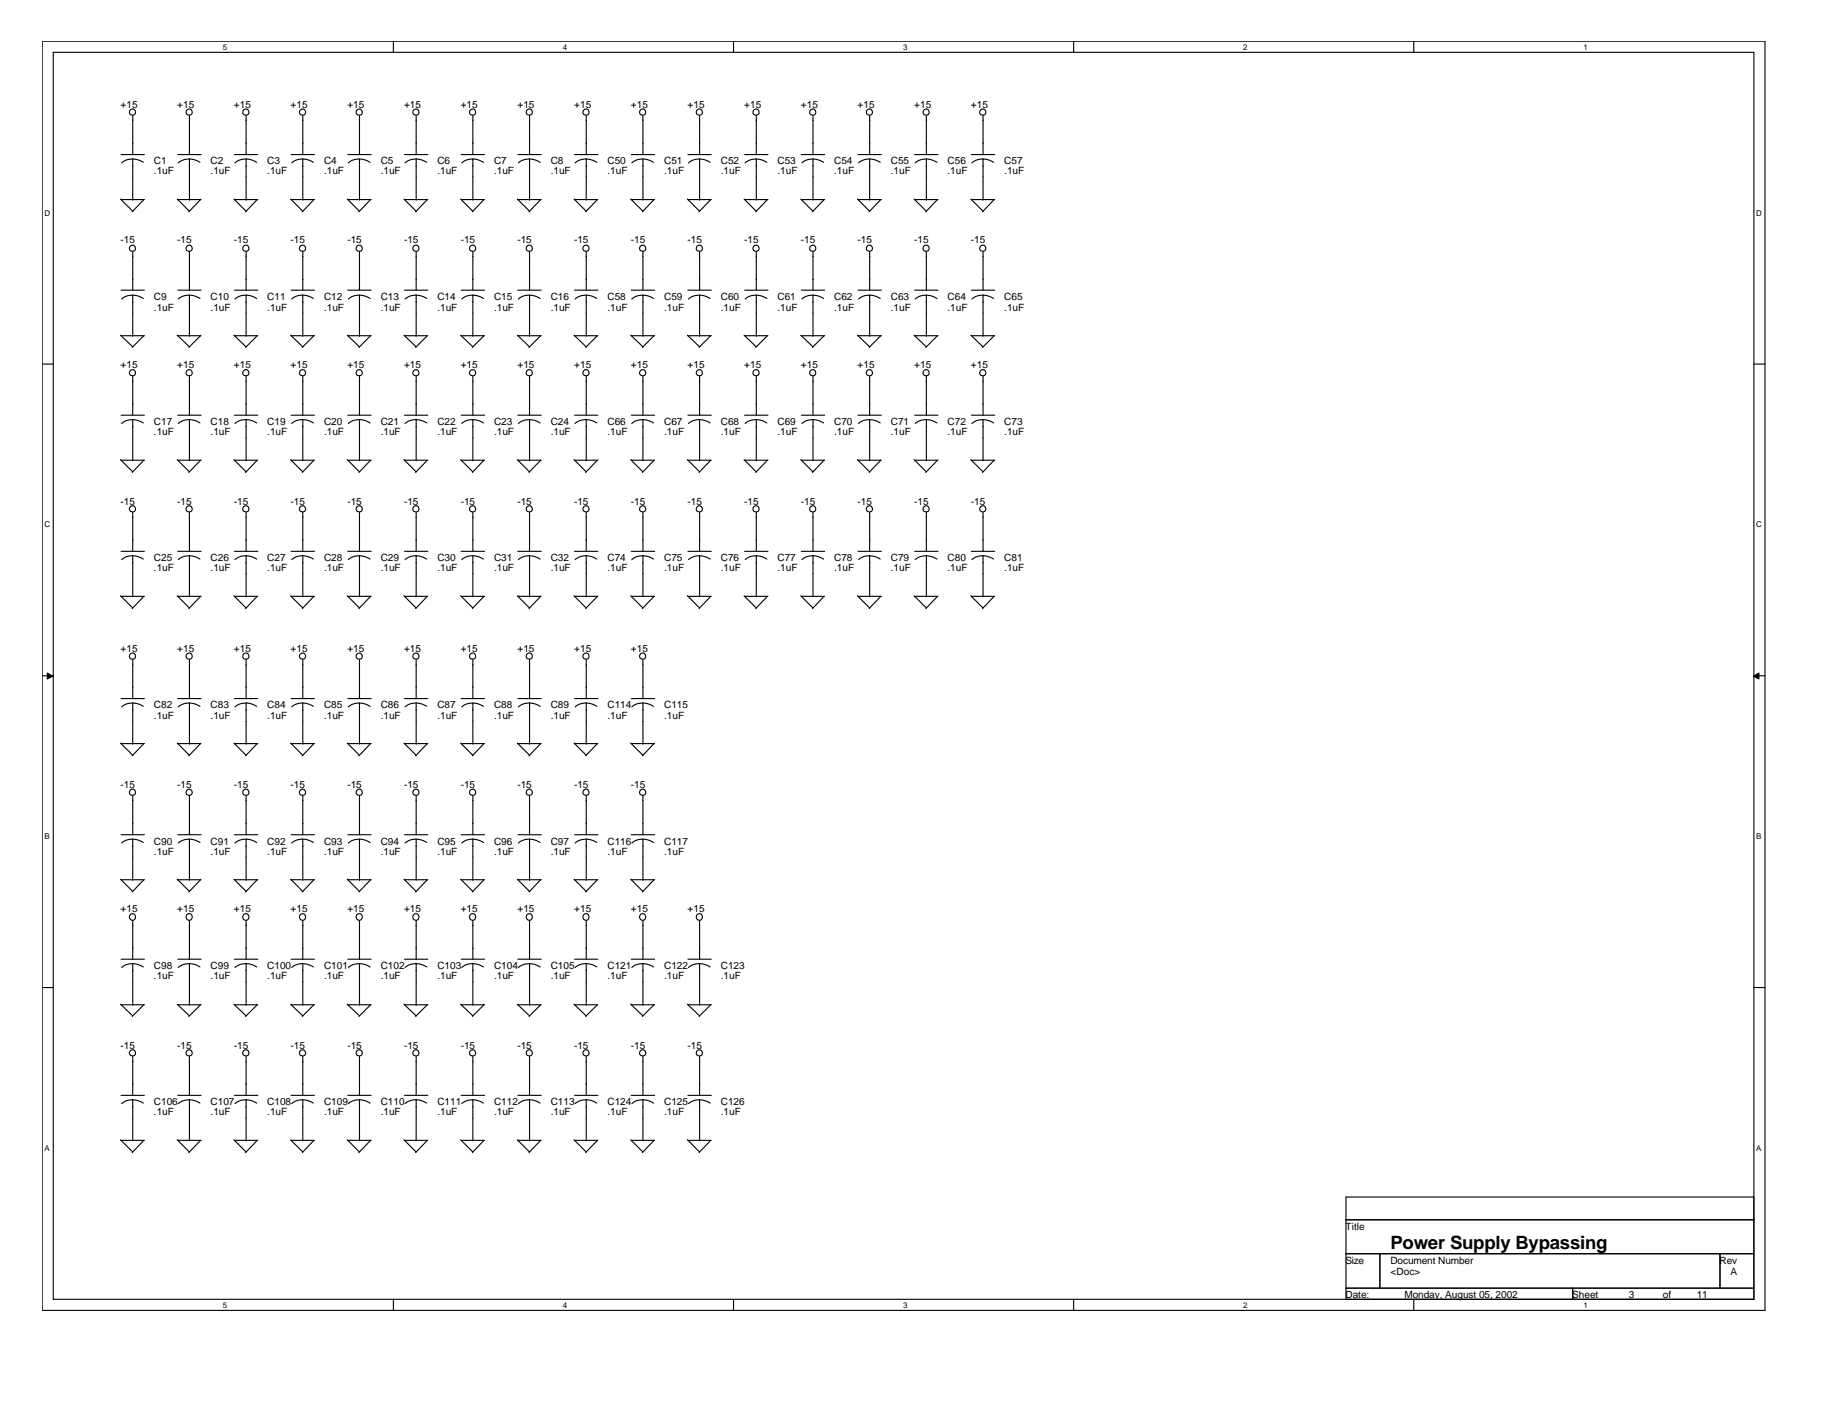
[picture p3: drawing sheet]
<svg xmlns="http://www.w3.org/2000/svg" width="279mm" height="216mm" viewBox="0 0 279 216" stroke-linecap="round" stroke-linejoin="round" font-family="sans-serif">
<g fill="none" stroke="#000" stroke-width=".17">
<path d="M6.4 6.3h262.5v193.4h-262.5zM8.1 8h259.1v190h-259.1zM20.2 17.6v6M28.9 17.6v6M37.5 17.6v6M46.1 17.6v6M54.8 17.6v6M59.9 6.3v1.7M63.4 17.6v6M72 17.6v6M80.7 17.6v6M89.3 17.6v6"/>
<path d="M97.9 17.6v6M106.6 17.6v6M111.7 6.3v1.7M115.2 17.6v6M123.9 17.6v6M132.5 17.6v6M141.1 17.6v6M149.8 17.6v6M163.6 6.3v1.7M215.4 6.3v1.7M18.4 30.3l1.8 1.9M18.4 30.4h3.6"/>
<path d="M18.4 23.6h3.6M20.2 24.2a2.99 2.99 0 0 1 1.6 .5M20.2 24.2h-.4a2.11 2.11 0 0 0-1.3 .6M20.2 24.2v6.3M20.2 38.4v5.8M21.9 30.4l-1.8 1.9M27 30.3l1.9 1.9M27.1 30.4h3.5M27.1 23.6h3.5M28.9 24.2a2.99 2.99 0 0 1 1.6 .5M28.9 24.2h-.4a2.11 2.11 0 0 0-1.3 .6M28.9 24.2v6.3"/>
<path d="M28.9 38.4v5.8M30.6 30.4l-1.8 1.9M35.6 30.3l1.9 1.9M35.7 30.4h3.6M35.7 23.6h3.6M37.5 24.2a2.99 2.99 0 0 1 1.6 .5M37.5 24.2h-.4a2.11 2.11 0 0 0-1.3 .6M37.5 24.2v6.3M37.5 38.4v5.8M39.2 30.4l-1.8 1.9M44.3 30.3l1.8 1.9M44.4 30.4h3.5"/>
<path d="M44.4 23.6h3.5M46.1 24.2a2.99 2.99 0 0 1 1.6 .5M46.1 24.2h-.4a2.11 2.11 0 0 0-1.3 .6M46.1 24.2v6.3M46.1 38.4v5.8M47.8 30.4l-1.8 1.9M52.9 30.3l1.9 1.9M53 30.4h3.5M53 23.6h3.5M54.8 24.2a2.99 2.99 0 0 1 1.6 .5M54.8 24.2h-.4a2.11 2.11 0 0 0-1.3 .6M54.8 24.2v6.3"/>
<path d="M54.8 38.4v5.8M56.5 30.4l-1.8 1.9M61.5 30.3l1.9 1.9M61.6 30.4h3.6M61.6 23.6h3.6M63.4 24.2a2.99 2.99 0 0 1 1.6 .5M63.4 24.2h-.4a2.11 2.11 0 0 0-1.3 .6M63.4 24.2v6.3M63.4 38.4v5.8M65.1 30.4l-1.8 1.9M70.2 30.3l1.8 1.9M70.3 30.4h3.5"/>
<path d="M70.3 23.6h3.5M72 24.2a2.99 2.99 0 0 1 1.6 .5M72 24.2h-.4a2.11 2.11 0 0 0-1.3 .6M72 24.2v6.3M72 38.4v5.8M73.7 30.4l-1.7 1.9M78.8 30.3l1.9 1.9M78.9 30.4h3.6M78.9 23.6h3.6M80.7 24.2a2.99 2.99 0 0 1 1.6 .5M80.7 24.2h-.4a2.11 2.11 0 0 0-1.3 .6M80.7 24.2v6.3"/>
<path d="M80.7 38.4v5.8M82.4 30.4l-1.8 1.9M87.4 30.3l1.9 1.9M87.5 30.4h3.6M87.5 23.6h3.6M89.3 24.2a2.99 2.99 0 0 1 1.6 .5M89.3 24.2h-.4a2.11 2.11 0 0 0-1.3 .6M89.3 24.2v6.3M89.3 38.4v5.8M91 30.4l-1.8 1.9M96.1 30.3l1.8 1.9M96.2 30.4h3.5"/>
<path d="M96.2 23.6h3.5M97.9 24.2a2.99 2.99 0 0 1 1.7 .5M97.9 24.2h-.4a2.11 2.11 0 0 0-1.2 .6M97.9 24.2v6.3M97.9 38.4v5.8M99.6 30.4l-1.7 1.9M104.7 30.3l1.9 1.9M104.8 30.4h3.6M104.8 23.6h3.6M106.6 24.2a2.99 2.99 0 0 1 1.6 .5M106.6 24.2h-.4a2.11 2.11 0 0 0-1.3 .6M106.6 24.2v6.3"/>
<path d="M106.6 38.4v5.8M108.3 30.4l-1.8 1.9M113.4 30.3l1.8 1.9M113.4 30.4h3.6M113.4 23.6h3.6M115.2 24.2a2.99 2.99 0 0 1 1.6 .5M115.2 24.2h-.4a2.11 2.11 0 0 0-1.3 .6M115.2 24.2v6.3M115.2 38.4v5.8M116.9 30.4l-1.8 1.9M122 30.3l1.9 1.9M122.1 30.4h3.5"/>
<path d="M122.1 23.6h3.5M123.9 24.2a2.99 2.99 0 0 1 1.6 .5M123.9 24.2h-.4a2.11 2.11 0 0 0-1.3 .6M123.9 24.2v6.3M123.9 38.4v5.8M125.5 30.4l-1.7 1.9M130.6 30.3l1.9 1.9M130.7 30.4h3.6M130.7 23.6h3.6M132.5 24.2a2.99 2.99 0 0 1 1.6 .5M132.5 24.2h-.4a2.11 2.11 0 0 0-1.3 .6M132.5 24.2v6.3"/>
<path d="M132.5 38.4v5.8M134.2 30.4l-1.8 1.9M139.3 30.3l1.8 1.9M139.3 30.4h3.6M139.3 23.6h3.6M141.1 24.2a2.99 2.99 0 0 1 1.6 .5M141.1 24.2h-.4a2.11 2.11 0 0 0-1.3 .6M141.1 24.2v6.3M141.1 38.4v5.8M142.8 30.4l-1.8 1.9M147.9 30.3l1.9 1.9M148 30.4h3.5"/>
<path d="M148 23.6h3.5M149.8 24.2a2.99 2.99 0 0 1 1.6 .5M149.8 24.2h-.4a2.11 2.11 0 0 0-1.3 .6M149.8 24.2v6.3M149.8 38.4v5.8M151.5 30.4l-1.8 1.9M6.4 55.5h1.7M18.4 51.1l1.8 1.7M18.4 51.2h3.6M18.4 44.2h3.6M20.2 45a2.99 2.99 0 0 1 1.6 .5M20.2 45h-.4a2.11 2.11 0 0 0-1.3 .6"/>
<path d="M20.2 45v6.2M20.2 57.3v6M21.9 51.2l-1.8 1.7M27 51.1l1.9 1.7M27.1 51.2h3.5M27.1 44.2h3.5M28.9 45a2.99 2.99 0 0 1 1.6 .5M28.9 45h-.4a2.11 2.11 0 0 0-1.3 .6M28.9 45v6.2M28.9 57.3v6M30.6 51.2l-1.8 1.7M35.6 51.1l1.9 1.7"/>
<path d="M35.7 51.2h3.6M35.7 44.2h3.6M37.5 45a2.99 2.99 0 0 1 1.6 .5M37.5 45h-.4a2.11 2.11 0 0 0-1.3 .6M37.5 45v6.2M37.5 57.3v6M39.2 51.2l-1.8 1.7M44.3 51.1l1.8 1.7M44.4 51.2h3.5M44.4 44.2h3.5M46.1 45a2.99 2.99 0 0 1 1.6 .5M46.1 45h-.4a2.11 2.11 0 0 0-1.3 .6"/>
<path d="M46.1 45v6.2M46.1 57.3v6M47.8 51.2l-1.8 1.7M52.9 51.1l1.9 1.7M53 51.2h3.5M53 44.2h3.5M54.8 45a2.99 2.99 0 0 1 1.6 .5M54.8 45h-.4a2.11 2.11 0 0 0-1.3 .6M54.8 45v6.2M54.8 57.3v6M56.5 51.2l-1.8 1.7M61.5 51.1l1.9 1.7"/>
<path d="M61.6 51.2h3.6M61.6 44.2h3.6M63.4 45a2.99 2.99 0 0 1 1.6 .5M63.4 45h-.4a2.11 2.11 0 0 0-1.3 .6M63.4 45v6.2M63.4 57.3v6M65.1 51.2l-1.8 1.7M70.2 51.1l1.8 1.7M70.3 51.2h3.5M70.3 44.2h3.5M72 45a2.99 2.99 0 0 1 1.6 .5M72 45h-.4a2.11 2.11 0 0 0-1.3 .6"/>
<path d="M72 45v6.2M72 57.3v6M73.7 51.2l-1.7 1.7M78.8 51.1l1.9 1.7M78.9 51.2h3.6M78.9 44.2h3.6M80.7 45a2.99 2.99 0 0 1 1.6 .5M80.7 45h-.4a2.11 2.11 0 0 0-1.3 .6M80.7 45v6.2M80.7 57.3v6M82.4 51.2l-1.8 1.7M87.4 51.1l1.9 1.7"/>
<path d="M87.5 51.2h3.6M87.5 44.2h3.6M89.3 45a2.99 2.99 0 0 1 1.6 .5M89.3 45h-.4a2.11 2.11 0 0 0-1.3 .6M89.3 45v6.2M89.3 57.3v6M91 51.2l-1.8 1.7M96.1 51.1l1.8 1.7M96.2 51.2h3.5M96.2 44.2h3.5M97.9 45a2.99 2.99 0 0 1 1.7 .5M97.9 45h-.4a2.11 2.11 0 0 0-1.2 .6"/>
<path d="M97.9 45v6.2M97.9 57.3v6M99.6 51.2l-1.7 1.7M104.7 51.1l1.9 1.7M104.8 51.2h3.6M104.8 44.2h3.6M106.6 45a2.99 2.99 0 0 1 1.6 .5M106.6 45h-.4a2.11 2.11 0 0 0-1.3 .6M106.6 45v6.2M106.6 57.3v6M108.3 51.2l-1.8 1.7M113.4 51.1l1.8 1.7"/>
<path d="M113.4 51.2h3.6M113.4 44.2h3.6M115.2 45a2.99 2.99 0 0 1 1.6 .5M115.2 45h-.4a2.11 2.11 0 0 0-1.3 .6M115.2 45v6.2M115.2 57.3v6M116.9 51.2l-1.8 1.7M122 51.1l1.9 1.7M122.1 51.2h3.5M122.1 44.2h3.5M123.9 45a2.99 2.99 0 0 1 1.6 .5M123.9 45h-.4a2.11 2.11 0 0 0-1.3 .6"/>
<path d="M123.9 45v6.2M123.9 57.3v6M125.5 51.2l-1.7 1.7M130.6 51.1l1.9 1.7M130.7 51.2h3.6M130.7 44.2h3.6M132.5 45a2.99 2.99 0 0 1 1.6 .5M132.5 45h-.4a2.11 2.11 0 0 0-1.3 .6M132.5 45v6.2M132.5 57.3v6M134.2 51.2l-1.8 1.7M139.3 51.1l1.8 1.7"/>
<path d="M139.3 51.2h3.6M139.3 44.2h3.6M141.1 45a2.99 2.99 0 0 1 1.6 .5M141.1 45h-.4a2.11 2.11 0 0 0-1.3 .6M141.1 45v6.2M141.1 57.3v6M142.8 51.2l-1.8 1.7M147.9 51.1l1.9 1.7M148 51.2h3.5M148 44.2h3.5M149.8 45a2.99 2.99 0 0 1 1.6 .5M149.8 45h-.4a2.11 2.11 0 0 0-1.3 .6"/>
<path d="M149.8 45v6.2M149.8 57.3v6M151.5 51.2l-1.8 1.7M267.2 55.5h1.7M18.4 70l1.8 1.9M18.4 70.1h3.6M18.4 63.3h3.6M20.2 63.9a2.99 2.99 0 0 1 1.6 .5M20.2 63.9l-.4 .1a2.11 2.11 0 0 0-1.3 .5M20.2 63.9v6.3M20.2 78.1v5.9M21.9 70.1l-1.8 1.9"/>
<path d="M27 70l1.9 1.9M27.1 70.1h3.5M27.1 63.3h3.5M28.9 63.9a2.99 2.99 0 0 1 1.6 .5M28.9 63.9l-.4 .1a2.11 2.11 0 0 0-1.3 .5M28.9 63.9v6.3M28.9 78.1v5.9M30.6 70.1l-1.8 1.9M35.6 70l1.9 1.9M35.7 70.1h3.6M35.7 63.3h3.6M37.5 63.9a2.99 2.99 0 0 1 1.6 .5"/>
<path d="M37.5 63.9l-.4 .1a2.11 2.11 0 0 0-1.3 .5M37.5 63.9v6.3M37.5 78.1v5.9M39.2 70.1l-1.8 1.9M44.3 70l1.8 1.9M44.4 70.1h3.5M44.4 63.3h3.5M46.1 63.9a2.99 2.99 0 0 1 1.6 .5M46.1 63.9l-.4 .1a2.11 2.11 0 0 0-1.3 .5M46.1 63.9v6.3M46.1 78.1v5.9M47.8 70.1l-1.8 1.9"/>
<path d="M52.9 70l1.9 1.9M53 70.1h3.5M53 63.3h3.5M54.8 63.9a2.99 2.99 0 0 1 1.6 .5M54.8 63.9l-.4 .1a2.11 2.11 0 0 0-1.3 .5M54.8 63.9v6.3M54.8 78.1v5.9M56.5 70.1l-1.8 1.9M61.5 70l1.9 1.9M61.6 70.1h3.6M61.6 63.3h3.6M63.4 63.9a2.99 2.99 0 0 1 1.6 .5"/>
<path d="M63.4 63.9l-.4 .1a2.11 2.11 0 0 0-1.3 .5M63.4 63.9v6.3M63.4 78.1v5.9M65.1 70.1l-1.8 1.9M70.2 70l1.8 1.9M70.3 70.1h3.5M70.3 63.3h3.5M72 63.9a2.99 2.99 0 0 1 1.6 .5M72 63.9l-.4 .1a2.11 2.11 0 0 0-1.3 .5M72 63.9v6.3M72 78.1v5.9M73.7 70.1l-1.7 1.9"/>
<path d="M78.8 70l1.9 1.9M78.9 70.1h3.6M78.9 63.3h3.6M80.7 63.9a2.99 2.99 0 0 1 1.6 .5M80.7 63.9l-.4 .1a2.11 2.11 0 0 0-1.3 .5M80.7 63.9v6.3M80.7 78.1v5.9M82.4 70.1l-1.8 1.9M87.4 70l1.9 1.9M87.5 70.1h3.6M87.5 63.3h3.6M89.3 63.9a2.99 2.99 0 0 1 1.6 .5"/>
<path d="M89.3 63.9l-.4 .1a2.11 2.11 0 0 0-1.3 .5M89.3 63.9v6.3M89.3 78.1v5.9M91 70.1l-1.8 1.9M96.1 70l1.8 1.9M96.2 70.1h3.5M96.2 63.3h3.5M97.9 63.9a2.99 2.99 0 0 1 1.7 .5M97.9 63.9l-.4 .1a2.11 2.11 0 0 0-1.2 .5M97.9 63.9v6.3M97.9 78.1v5.9M99.6 70.1l-1.7 1.9"/>
<path d="M104.7 70l1.9 1.9M104.8 70.1h3.6M104.8 63.3h3.6M106.6 63.9a2.99 2.99 0 0 1 1.6 .5M106.6 63.9l-.4 .1a2.11 2.11 0 0 0-1.3 .5M106.6 63.9v6.3M106.6 78.1v5.9M108.3 70.1l-1.8 1.9M113.4 70l1.8 1.9M113.4 70.1h3.6M113.4 63.3h3.6M115.2 63.9a2.99 2.99 0 0 1 1.6 .5"/>
<path d="M115.2 63.9l-.4 .1a2.11 2.11 0 0 0-1.3 .5M115.2 63.9v6.3M115.2 78.1v5.9M116.9 70.1l-1.8 1.9M122 70l1.9 1.9M122.1 70.1h3.5M122.1 63.3h3.5M123.9 63.9a2.99 2.99 0 0 1 1.6 .5M123.9 63.9l-.4 .1a2.11 2.11 0 0 0-1.3 .5M123.9 63.9v6.3M123.9 78.1v5.9M125.5 70.1l-1.7 1.9"/>
<path d="M130.6 70l1.9 1.9M130.7 70.1h3.6M130.7 63.3h3.6M132.5 63.9a2.99 2.99 0 0 1 1.6 .5M132.5 63.9l-.4 .1a2.11 2.11 0 0 0-1.3 .5M132.5 63.9v6.3M132.5 78.1v5.9M134.2 70.1l-1.8 1.9M139.3 70l1.8 1.9M139.3 70.1h3.6M139.3 63.3h3.6M141.1 63.9a2.99 2.99 0 0 1 1.6 .5"/>
<path d="M141.1 63.9l-.4 .1a2.11 2.11 0 0 0-1.3 .5M141.1 63.9v6.3M141.1 78.1v5.9M142.8 70.1l-1.8 1.9M147.9 70l1.9 1.9M148 70.1h3.5M148 63.3h3.5M149.8 63.9a2.99 2.99 0 0 1 1.6 .5M149.8 63.9l-.4 .1a2.11 2.11 0 0 0-1.3 .5M149.8 63.9v6.3M149.8 78.1v5.9M151.5 70.1l-1.8 1.9"/>
<path d="M18.4 90.8l1.8 1.8M18.4 90.9h3.6M18.4 84h3.6M20.2 84.7a2.99 2.99 0 0 1 1.6 .5M20.2 84.7h-.4a2.11 2.11 0 0 0-1.3 .6M20.2 84.7v6.2M21.9 90.9l-1.8 1.8M27 90.8l1.9 1.8M27.1 90.9h3.5M27.1 84h3.5M28.9 84.7a2.99 2.99 0 0 1 1.6 .5M28.9 84.7h-.4a2.11 2.11 0 0 0-1.3 .6"/>
<path d="M28.9 84.7v6.2M30.6 90.9l-1.8 1.8M35.6 90.8l1.9 1.8M35.7 90.9h3.6M35.7 84h3.6M37.5 84.7a2.99 2.99 0 0 1 1.6 .5M37.5 84.7h-.4a2.11 2.11 0 0 0-1.3 .6M37.5 84.7v6.2M39.2 90.9l-1.8 1.8M44.3 90.8l1.8 1.8M44.4 90.9h3.5M44.4 84h3.5"/>
<path d="M46.1 84.7a2.99 2.99 0 0 1 1.6 .5M46.1 84.7h-.4a2.11 2.11 0 0 0-1.3 .6M46.1 84.7v6.2M47.8 90.9l-1.8 1.8M52.9 90.8l1.9 1.8M53 90.9h3.5M53 84h3.5M54.8 84.7a2.99 2.99 0 0 1 1.6 .5M54.8 84.7h-.4a2.11 2.11 0 0 0-1.3 .6M54.8 84.7v6.2M56.5 90.9l-1.8 1.8M61.5 90.8l1.9 1.8"/>
<path d="M61.6 90.9h3.6M61.6 84h3.6M63.4 84.7a2.99 2.99 0 0 1 1.6 .5M63.4 84.7h-.4a2.11 2.11 0 0 0-1.3 .6M63.4 84.7v6.2M65.1 90.9l-1.8 1.8M70.2 90.8l1.8 1.8M70.3 90.9h3.5M70.3 84h3.5M72 84.7a2.99 2.99 0 0 1 1.6 .5M72 84.7h-.4a2.11 2.11 0 0 0-1.3 .6M72 84.7v6.2"/>
<path d="M73.7 90.9l-1.7 1.8M78.8 90.8l1.9 1.8M78.9 90.9h3.6M78.9 84h3.6M80.7 84.7a2.99 2.99 0 0 1 1.6 .5M80.7 84.7h-.4a2.11 2.11 0 0 0-1.3 .6M80.7 84.7v6.2M82.4 90.9l-1.8 1.8M87.4 90.8l1.9 1.8M87.5 90.9h3.6M87.5 84h3.6M89.3 84.7a2.99 2.99 0 0 1 1.6 .5"/>
<path d="M89.3 84.7h-.4a2.11 2.11 0 0 0-1.3 .6M89.3 84.7v6.2M91 90.9l-1.8 1.8M96.1 90.8l1.8 1.8M96.2 90.9h3.5M96.2 84h3.5M97.9 84.7a2.99 2.99 0 0 1 1.7 .5M97.9 84.7h-.4a2.11 2.11 0 0 0-1.2 .6M97.9 84.7v6.2M99.6 90.9l-1.7 1.8M104.7 90.8l1.9 1.8M104.8 90.9h3.6"/>
<path d="M104.8 84h3.6M106.6 84.7a2.99 2.99 0 0 1 1.6 .5M106.6 84.7h-.4a2.11 2.11 0 0 0-1.3 .6M106.6 84.7v6.2M108.3 90.9l-1.8 1.8M113.4 90.8l1.8 1.8M113.4 90.9h3.6M113.4 84h3.6M115.2 84.7a2.99 2.99 0 0 1 1.6 .5M115.2 84.7h-.4a2.11 2.11 0 0 0-1.3 .6M115.2 84.7v6.2M116.9 90.9l-1.8 1.8"/>
<path d="M122 90.8l1.9 1.8M122.1 90.9h3.5M122.1 84h3.5M123.9 84.7a2.99 2.99 0 0 1 1.6 .5M123.9 84.7h-.4a2.11 2.11 0 0 0-1.3 .6M123.9 84.7v6.2M125.5 90.9l-1.7 1.8M130.6 90.8l1.9 1.8M130.7 90.9h3.6M130.7 84h3.6M132.5 84.7a2.99 2.99 0 0 1 1.6 .5M132.5 84.7h-.4a2.11 2.11 0 0 0-1.3 .6"/>
<path d="M132.5 84.7v6.2M134.2 90.9l-1.8 1.8M139.3 90.8l1.8 1.8M139.3 90.9h3.6M139.3 84h3.6M141.1 84.7a2.99 2.99 0 0 1 1.6 .5M141.1 84.7h-.4a2.11 2.11 0 0 0-1.3 .6M141.1 84.7v6.2M142.8 90.9l-1.8 1.8M147.9 90.8l1.9 1.8M148 90.9h3.5M148 84h3.5"/>
<path d="M149.8 84.7a2.99 2.99 0 0 1 1.6 .5M149.8 84.7h-.4a2.11 2.11 0 0 0-1.3 .6M149.8 84.7v6.2M151.5 90.9l-1.8 1.8M6.4 103h1.7M18.4 113.2l1.8 1.9M18.4 113.3h3.6M18.4 106.4h3.6M20.2 107.1a2.99 2.99 0 0 1 1.6 .5M20.2 107.1h-.4a2.11 2.11 0 0 0-1.3 .6M20.2 100.5v5.9M20.2 107.1v6.3"/>
<path d="M21.9 113.3l-1.8 1.9M27 113.2l1.9 1.9M27.1 113.3h3.5M27.1 106.4h3.5M28.9 107.1a2.99 2.99 0 0 1 1.6 .5M28.9 107.1h-.4a2.11 2.11 0 0 0-1.3 .6M28.9 100.5v5.9M28.9 107.1v6.3M30.6 113.3l-1.8 1.9M35.6 113.2l1.9 1.9M35.7 113.3h3.6M35.7 106.4h3.6"/>
<path d="M37.5 107.1a2.99 2.99 0 0 1 1.6 .5M37.5 107.1h-.4a2.11 2.11 0 0 0-1.3 .6M37.5 100.5v5.9M37.5 107.1v6.3M39.2 113.3l-1.8 1.9M44.3 113.2l1.8 1.9M44.4 113.3h3.5M44.4 106.4h3.5M46.1 107.1a2.99 2.99 0 0 1 1.6 .5M46.1 107.1h-.4a2.11 2.11 0 0 0-1.3 .6M46.1 100.5v5.9M46.1 107.1v6.3"/>
<path d="M47.8 113.3l-1.8 1.9M52.9 113.2l1.9 1.9M53 113.3h3.5M53 106.4h3.5M54.8 107.1a2.99 2.99 0 0 1 1.6 .5M54.8 107.1h-.4a2.11 2.11 0 0 0-1.3 .6M54.8 100.5v5.9M54.8 107.1v6.3M56.5 113.3l-1.8 1.9M61.5 113.2l1.9 1.9M61.6 113.3h3.6M61.6 106.4h3.6"/>
<path d="M63.4 107.1a2.99 2.99 0 0 1 1.6 .5M63.4 107.1h-.4a2.11 2.11 0 0 0-1.3 .6M63.4 100.5v5.9M63.4 107.1v6.3M65.1 113.3l-1.8 1.9M70.2 113.2l1.8 1.9M70.3 113.3h3.5M70.3 106.4h3.5M72 107.1a2.99 2.99 0 0 1 1.6 .5M72 107.1h-.4a2.11 2.11 0 0 0-1.3 .6M72 100.5v5.9M72 107.1v6.3"/>
<path d="M73.7 113.3l-1.7 1.9M78.8 113.2l1.9 1.9M78.9 113.3h3.6M78.9 106.4h3.6M80.7 107.1a2.99 2.99 0 0 1 1.6 .5M80.7 107.1h-.4a2.11 2.11 0 0 0-1.3 .6M80.7 100.5v5.9M80.7 107.1v6.3M82.4 113.3l-1.8 1.9M87.4 113.2l1.9 1.9M87.5 113.3h3.6M87.5 106.4h3.6"/>
<path d="M89.3 107.1a2.99 2.99 0 0 1 1.6 .5M89.3 107.1h-.4a2.11 2.11 0 0 0-1.3 .6M89.3 100.5v5.9M89.3 107.1v6.3M91 113.3l-1.8 1.9M96.1 113.2l1.8 1.9M96.2 113.3h3.5M96.2 106.4h3.5M97.9 107.1a2.99 2.99 0 0 1 1.7 .5M97.9 107.1h-.4a2.11 2.11 0 0 0-1.2 .6M97.9 100.5v5.9M97.9 107.1v6.3"/>
<path d="M99.6 113.3l-1.7 1.9M267.2 103h1.7M18.4 134l1.8 1.8M18.4 134h3.6M18.4 127.2h3.6M20.2 127.9a2.99 2.99 0 0 1 1.6 .5M20.2 127.9h-.4a2.11 2.11 0 0 0-1.3 .6M20.2 121.3v5.9M20.2 127.9v6.2M21.9 134l-1.8 1.9M27 134l1.9 1.8M27.1 134h3.5"/>
<path d="M27.1 127.2h3.5M28.9 127.9a2.99 2.99 0 0 1 1.6 .5M28.9 127.9h-.4a2.11 2.11 0 0 0-1.3 .6M28.9 121.3v5.9M28.9 127.9v6.2M30.6 134l-1.8 1.9M35.6 134l1.9 1.8M35.7 134h3.6M35.7 127.2h3.6M37.5 127.9a2.99 2.99 0 0 1 1.6 .5M37.5 127.9h-.4a2.11 2.11 0 0 0-1.3 .6M37.5 121.3v5.9"/>
<path d="M37.5 127.9v6.2M39.2 134l-1.8 1.9M44.3 134l1.8 1.8M44.4 134h3.5M44.4 127.2h3.5M46.1 127.9a2.99 2.99 0 0 1 1.6 .5M46.1 127.9h-.4a2.11 2.11 0 0 0-1.3 .6M46.1 121.3v5.9M46.1 127.9v6.2M47.8 134l-1.8 1.9M52.9 134l1.9 1.8M53 134h3.5"/>
<path d="M53 127.2h3.5M54.8 127.9a2.99 2.99 0 0 1 1.6 .5M54.8 127.9h-.4a2.11 2.11 0 0 0-1.3 .6M54.8 121.3v5.9M54.8 127.9v6.2M56.5 134l-1.8 1.9M61.5 134l1.9 1.8M61.6 134h3.6M61.6 127.2h3.6M63.4 127.9a2.99 2.99 0 0 1 1.6 .5M63.4 127.9h-.4a2.11 2.11 0 0 0-1.3 .6M63.4 121.3v5.9"/>
<path d="M63.4 127.9v6.2M65.1 134l-1.8 1.9M70.2 134l1.8 1.8M70.3 134h3.5M70.3 127.2h3.5M72 127.9a2.99 2.99 0 0 1 1.6 .5M72 127.9h-.4a2.11 2.11 0 0 0-1.3 .6M72 121.3v5.9M72 127.9v6.2M73.7 134l-1.7 1.9M78.8 134l1.9 1.8M78.9 134h3.6"/>
<path d="M78.9 127.2h3.6M80.7 127.9a2.99 2.99 0 0 1 1.6 .5M80.7 127.9h-.4a2.11 2.11 0 0 0-1.3 .6M80.7 121.3v5.9M80.7 127.9v6.2M82.4 134l-1.8 1.9M87.4 134l1.9 1.8M87.5 134h3.6M87.5 127.2h3.6M89.3 127.9a2.99 2.99 0 0 1 1.6 .5M89.3 127.9h-.4a2.11 2.11 0 0 0-1.3 .6M89.3 121.3v5.9"/>
<path d="M89.3 127.9v6.2M91 134l-1.8 1.9M96.1 134l1.8 1.8M96.2 134h3.5M96.2 127.2h3.5M97.9 127.9a2.99 2.99 0 0 1 1.7 .5M97.9 127.9h-.4a2.11 2.11 0 0 0-1.2 .6M97.9 121.3v5.9M97.9 127.9v6.2M99.6 134l-1.7 1.9M6.4 150.5h1.7M18.4 153l1.8 1.8"/>
<path d="M18.4 153.1h3.6M18.4 146.1h3.6M20.2 146.8a2.99 2.99 0 0 1 1.6 .5M20.2 146.8h-.4a2.11 2.11 0 0 0-1.3 .6M20.2 140.3v5.8M20.2 146.8v6.4M21.9 153.1l-1.8 1.8M27 153l1.9 1.8M27.1 153.1h3.5M27.1 146.1h3.5M28.9 146.8a2.99 2.99 0 0 1 1.6 .5M28.9 146.8h-.4a2.11 2.11 0 0 0-1.3 .6"/>
<path d="M28.9 140.3v5.8M28.9 146.8v6.4M30.6 153.1l-1.8 1.8M35.6 153l1.9 1.8M35.7 153.1h3.6M35.7 146.1h3.6M37.5 146.8a2.99 2.99 0 0 1 1.6 .5M37.5 146.8h-.4a2.11 2.11 0 0 0-1.3 .6M37.5 140.3v5.8M37.5 146.8v6.4M39.2 153.1l-1.8 1.8M44.3 153l1.8 1.8"/>
<path d="M44.4 153.1h3.5M44.4 146.1h3.5M46.1 146.8a2.99 2.99 0 0 1 1.6 .5M46.1 146.8h-.4a2.11 2.11 0 0 0-1.3 .6M46.1 140.3v5.8M46.1 146.8v6.4M47.8 153.1l-1.8 1.8M52.9 153l1.9 1.8M53 153.1h3.5M53 146.1h3.5M54.8 146.8a2.99 2.99 0 0 1 1.6 .5M54.8 146.8h-.4a2.11 2.11 0 0 0-1.3 .6"/>
<path d="M54.8 140.3v5.8M54.8 146.8v6.4M56.5 153.1l-1.8 1.8M61.5 153l1.9 1.8M61.6 153.1h3.6M61.6 146.1h3.6M63.4 146.8a2.99 2.99 0 0 1 1.6 .5M63.4 146.8h-.4a2.11 2.11 0 0 0-1.3 .6M63.4 140.3v5.8M63.4 146.8v6.4M65.1 153.1l-1.8 1.8M70.2 153l1.8 1.8"/>
<path d="M70.3 153.1h3.5M70.3 146.1h3.5M72 146.8a2.99 2.99 0 0 1 1.6 .5M72 146.8h-.4a2.11 2.11 0 0 0-1.3 .6M72 140.3v5.8M72 146.8v6.4M73.7 153.1l-1.7 1.8M78.8 153l1.9 1.8M78.9 153.1h3.6M78.9 146.1h3.6M80.7 146.8a2.99 2.99 0 0 1 1.6 .5M80.7 146.8h-.4a2.11 2.11 0 0 0-1.3 .6"/>
<path d="M80.7 140.3v5.8M80.7 146.8v6.4M82.4 153.1l-1.8 1.8M87.4 153l1.9 1.8M87.5 153.1h3.6M87.5 146.1h3.6M89.3 146.8a2.99 2.99 0 0 1 1.6 .5M89.3 146.8h-.4a2.11 2.11 0 0 0-1.3 .6M89.3 140.3v5.8M89.3 146.8v6.4M91 153.1l-1.8 1.8M96.1 153l1.8 1.8"/>
<path d="M96.2 153.1h3.5M96.2 146.1h3.5M97.9 146.8a2.99 2.99 0 0 1 1.7 .5M97.9 146.8h-.4a2.11 2.11 0 0 0-1.2 .6M97.9 140.3v5.8M97.9 146.8v6.4M99.6 153.1l-1.7 1.8M104.7 153l1.9 1.8M104.8 153.1h3.6M104.8 146.1h3.6M106.6 146.8a2.99 2.99 0 0 1 1.6 .5M106.6 146.8h-.4a2.11 2.11 0 0 0-1.3 .6"/>
<path d="M106.6 140.3v5.8M106.6 146.8v6.4M108.3 153.1l-1.8 1.8M267.2 150.5h1.7M18.4 173.7l1.8 1.8M18.4 173.8h3.6M18.4 166.9h3.6M20.2 167.6a2.99 2.99 0 0 1 1.6 .5M20.2 167.6h-.4a2.11 2.11 0 0 0-1.3 .6M20.2 161v5.9M20.2 167.6v6.2M21.9 173.8l-1.8 1.8"/>
<path d="M27 173.7l1.9 1.8M27.1 173.8h3.5M27.1 166.9h3.5M28.9 167.6a2.99 2.99 0 0 1 1.6 .5M28.9 167.6h-.4a2.11 2.11 0 0 0-1.3 .6M28.9 161v5.9M28.9 167.6v6.2M30.6 173.8l-1.8 1.8M35.6 173.7l1.9 1.8M35.7 173.8h3.6M35.7 166.9h3.6M37.5 167.6a2.99 2.99 0 0 1 1.6 .5"/>
<path d="M37.5 167.6h-.4a2.11 2.11 0 0 0-1.3 .6M37.5 161v5.9M37.5 167.6v6.2M39.2 173.8l-1.8 1.8M44.3 173.7l1.8 1.8M44.4 173.8h3.5M44.4 166.9h3.5M46.1 167.6a2.99 2.99 0 0 1 1.6 .5M46.1 167.6h-.4a2.11 2.11 0 0 0-1.3 .6M46.1 161v5.9M46.1 167.6v6.2M47.8 173.8l-1.8 1.8"/>
<path d="M52.9 173.7l1.9 1.8M53 173.8h3.5M53 166.9h3.5M54.8 167.6a2.99 2.99 0 0 1 1.6 .5M54.8 167.6h-.4a2.11 2.11 0 0 0-1.3 .6M54.8 161v5.9M54.8 167.6v6.2M56.5 173.8l-1.8 1.8M61.5 173.7l1.9 1.8M61.6 173.8h3.6M61.6 166.9h3.6M63.4 167.6a2.99 2.99 0 0 1 1.6 .5"/>
<path d="M63.4 167.6h-.4a2.11 2.11 0 0 0-1.3 .6M63.4 161v5.9M63.4 167.6v6.2M65.1 173.8l-1.8 1.8M70.2 173.7l1.8 1.8M70.3 173.8h3.5M70.3 166.9h3.5M72 167.6a2.99 2.99 0 0 1 1.6 .5M72 167.6h-.4a2.11 2.11 0 0 0-1.3 .6M72 161v5.9M72 167.6v6.2M73.7 173.8l-1.7 1.8"/>
<path d="M78.8 173.7l1.9 1.8M78.9 173.8h3.6M78.9 166.9h3.6M80.7 167.6a2.99 2.99 0 0 1 1.6 .5M80.7 167.6h-.4a2.11 2.11 0 0 0-1.3 .6M80.7 161v5.9M80.7 167.6v6.2M82.4 173.8l-1.8 1.8M87.4 173.7l1.9 1.8M87.5 173.8h3.6M87.5 166.9h3.6M89.3 167.6a2.99 2.99 0 0 1 1.6 .5"/>
<path d="M89.3 167.6h-.4a2.11 2.11 0 0 0-1.3 .6M89.3 161v5.9M89.3 167.6v6.2M91 173.8l-1.8 1.8M96.1 173.7l1.8 1.8M96.2 173.8h3.5M96.2 166.9h3.5M97.9 167.6a2.99 2.99 0 0 1 1.7 .5M97.9 167.6h-.4a2.11 2.11 0 0 0-1.2 .6M97.9 161v5.9M97.9 167.6v6.2M99.6 173.8l-1.7 1.8"/>
<path d="M104.7 173.7l1.9 1.8M104.8 173.8h3.6M104.8 166.9h3.6M106.6 167.6a2.99 2.99 0 0 1 1.6 .5M106.6 167.6h-.4a2.11 2.11 0 0 0-1.3 .6M106.6 161v5.9M106.6 167.6v6.2M108.3 173.8l-1.8 1.8M59.9 198v1.7M111.7 198v1.7M163.6 198v1.7M205 185.9h62.2"/>
<path d="M205 191h62.2M205 196.3h62.2M210.2 191v5.3M215.4 198v1.7M239.6 196.3v1.7M262 191v5.3M267.2 182.4h-62.2v15.6"/>
<circle cx="20.2" cy="17.1" r=".47"/>
<circle cx="28.8" cy="17.1" r=".47"/>
<circle cx="37.5" cy="17.1" r=".47"/>
<circle cx="46.1" cy="17.1" r=".47"/>
<circle cx="54.7" cy="17.1" r=".47"/>
<circle cx="63.4" cy="17.1" r=".47"/>
<circle cx="72" cy="17.1" r=".47"/>
<circle cx="80.6" cy="17.1" r=".47"/>
<circle cx="89.3" cy="17.1" r=".47"/>
<circle cx="97.9" cy="17.1" r=".47"/>
<circle cx="106.5" cy="17.1" r=".47"/>
<circle cx="115.2" cy="17.1" r=".47"/>
<circle cx="123.8" cy="17.1" r=".47"/>
<circle cx="132.4" cy="17.1" r=".47"/>
<circle cx="141.1" cy="17.1" r=".47"/>
<circle cx="149.7" cy="17.1" r=".47"/>
<circle cx="20.2" cy="37.8" r=".47"/>
<circle cx="28.8" cy="37.8" r=".47"/>
<circle cx="37.5" cy="37.8" r=".47"/>
<circle cx="46.1" cy="37.8" r=".47"/>
<circle cx="54.7" cy="37.8" r=".47"/>
<circle cx="63.4" cy="37.8" r=".47"/>
<circle cx="72" cy="37.8" r=".47"/>
<circle cx="80.6" cy="37.8" r=".47"/>
<circle cx="89.3" cy="37.8" r=".47"/>
<circle cx="97.9" cy="37.8" r=".47"/>
<circle cx="106.5" cy="37.8" r=".47"/>
<circle cx="115.2" cy="37.8" r=".47"/>
<circle cx="123.8" cy="37.8" r=".47"/>
<circle cx="132.4" cy="37.8" r=".47"/>
<circle cx="141.1" cy="37.8" r=".47"/>
<circle cx="149.7" cy="37.8" r=".47"/>
<circle cx="20.2" cy="56.8" r=".47"/>
<circle cx="28.8" cy="56.8" r=".47"/>
<circle cx="37.5" cy="56.8" r=".47"/>
<circle cx="46.1" cy="56.8" r=".47"/>
<circle cx="54.7" cy="56.8" r=".47"/>
<circle cx="63.4" cy="56.8" r=".47"/>
<circle cx="72" cy="56.8" r=".47"/>
<circle cx="80.6" cy="56.8" r=".47"/>
<circle cx="89.3" cy="56.8" r=".47"/>
<circle cx="97.9" cy="56.8" r=".47"/>
<circle cx="106.5" cy="56.8" r=".47"/>
<circle cx="115.2" cy="56.8" r=".47"/>
<circle cx="123.8" cy="56.8" r=".47"/>
<circle cx="132.4" cy="56.8" r=".47"/>
<circle cx="141.1" cy="56.8" r=".47"/>
<circle cx="149.7" cy="56.8" r=".47"/>
<circle cx="20.2" cy="77.5" r=".47"/>
<circle cx="28.8" cy="77.5" r=".47"/>
<circle cx="37.5" cy="77.5" r=".47"/>
<circle cx="46.1" cy="77.5" r=".47"/>
<circle cx="54.7" cy="77.5" r=".47"/>
<circle cx="63.4" cy="77.5" r=".47"/>
<circle cx="72" cy="77.5" r=".47"/>
<circle cx="80.6" cy="77.5" r=".47"/>
<circle cx="89.3" cy="77.5" r=".47"/>
<circle cx="97.9" cy="77.5" r=".47"/>
<circle cx="106.5" cy="77.5" r=".47"/>
<circle cx="115.2" cy="77.5" r=".47"/>
<circle cx="123.8" cy="77.5" r=".47"/>
<circle cx="132.4" cy="77.5" r=".47"/>
<circle cx="141.1" cy="77.5" r=".47"/>
<circle cx="149.7" cy="77.5" r=".47"/>
<circle cx="20.2" cy="100" r=".47"/>
<circle cx="28.8" cy="100" r=".47"/>
<circle cx="37.5" cy="100" r=".47"/>
<circle cx="46.1" cy="100" r=".47"/>
<circle cx="54.7" cy="100" r=".47"/>
<circle cx="63.4" cy="100" r=".47"/>
<circle cx="72" cy="100" r=".47"/>
<circle cx="80.6" cy="100" r=".47"/>
<circle cx="89.3" cy="100" r=".47"/>
<circle cx="97.9" cy="100" r=".47"/>
<circle cx="20.2" cy="139.7" r=".49"/>
<circle cx="20.2" cy="120.7" r=".47"/>
<circle cx="28.8" cy="139.7" r=".49"/>
<circle cx="28.8" cy="120.7" r=".47"/>
<circle cx="37.4" cy="139.7" r=".49"/>
<circle cx="37.5" cy="120.7" r=".47"/>
<circle cx="46.1" cy="139.7" r=".49"/>
<circle cx="46.1" cy="120.7" r=".47"/>
<circle cx="54.7" cy="139.7" r=".49"/>
<circle cx="54.7" cy="120.7" r=".47"/>
<circle cx="63.3" cy="139.7" r=".49"/>
<circle cx="63.4" cy="120.7" r=".47"/>
<circle cx="72" cy="139.7" r=".49"/>
<circle cx="72" cy="120.7" r=".47"/>
<circle cx="80.6" cy="139.7" r=".49"/>
<circle cx="80.6" cy="120.7" r=".47"/>
<circle cx="89.2" cy="139.7" r=".49"/>
<circle cx="89.3" cy="120.7" r=".47"/>
<circle cx="97.9" cy="139.7" r=".49"/>
<circle cx="97.9" cy="120.7" r=".47"/>
<circle cx="106.5" cy="139.7" r=".49"/>
<circle cx="20.2" cy="160.4" r=".47"/>
<circle cx="28.8" cy="160.4" r=".47"/>
<circle cx="37.5" cy="160.4" r=".47"/>
<circle cx="46.1" cy="160.4" r=".47"/>
<circle cx="54.7" cy="160.4" r=".47"/>
<circle cx="63.4" cy="160.4" r=".47"/>
<circle cx="72" cy="160.4" r=".47"/>
<circle cx="80.6" cy="160.4" r=".47"/>
<circle cx="89.3" cy="160.4" r=".47"/>
<circle cx="97.9" cy="160.4" r=".47"/>
<circle cx="106.5" cy="160.4" r=".47"/>
</g>
<g fill="#000" stroke="#000" stroke-width=".15">
<path d="M7.2 102.5l.8 .5-.8 .5z" fill-rule="evenodd"/>
<path d="M267.1 103l.9-.5v1z" fill-rule="evenodd"/>
</g>
<text font-size="2.8" x="211.8" y="190.3">Power Supply Bypassing</text>
<g font-size="1.5">
<text x="18.4" y="16.4">+15</text>
<text x="27" y="16.4">+15</text>
<text x="35.6" y="16.4">+15</text>
<text x="44.3" y="16.4">+15</text>
<text x="52.9" y="16.4">+15</text>
<text x="61.6" y="16.4">+15</text>
<text x="70.2" y="16.4">+15</text>
<text x="78.8" y="16.4">+15</text>
<text x="87.5" y="16.4">+15</text>
<text x="96.1" y="16.4">+15</text>
<text x="104.7" y="16.4">+15</text>
<text x="113.4" y="16.4">+15</text>
<text x="122" y="16.4">+15</text>
<text x="130.6" y="16.4">+15</text>
<text x="139.3" y="16.4">+15</text>
<text x="147.9" y="16.4">+15</text>
<text x="23.5" y="25.1">C1</text>
<text x="23.5" y="26.6">.1uF</text>
<text x="32.1" y="25.1">C2</text>
<text x="32.1" y="26.6">.1uF</text>
<text x="40.7" y="25.1">C3</text>
<text x="40.7" y="26.6">.1uF</text>
<text x="49.4" y="25.1">C4</text>
<text x="49.4" y="26.6">.1uF</text>
<text x="58" y="25.1">C5</text>
<text x="58" y="26.6">.1uF</text>
<text x="66.6" y="25.1">C6</text>
<text x="66.6" y="26.6">.1uF</text>
<text x="75.3" y="25.1">C7</text>
<text x="75.3" y="26.6">.1uF</text>
<text x="83.9" y="25.1">C8</text>
<text x="83.9" y="26.6">.1uF</text>
<text x="92.5" y="25.1">C50</text>
<text x="92.5" y="26.6">.1uF</text>
<text x="101.2" y="25.1">C51</text>
<text x="101.2" y="26.6">.1uF</text>
<text x="109.8" y="25.1">C52</text>
<text x="109.8" y="26.6">.1uF</text>
<text x="118.4" y="25.1">C53</text>
<text x="118.4" y="26.6">.1uF</text>
<text x="127.1" y="25.1">C54</text>
<text x="127.1" y="26.6">.1uF</text>
<text x="135.7" y="25.1">C55</text>
<text x="135.7" y="26.6">.1uF</text>
<text x="144.4" y="25.1">C56</text>
<text x="144.4" y="26.6">.1uF</text>
<text x="153" y="25.1">C57</text>
<text x="153" y="26.6">.1uF</text>
<text x="18.4" y="37.1">-15</text>
<text x="27" y="37.1">-15</text>
<text x="35.6" y="37.1">-15</text>
<text x="44.3" y="37.1">-15</text>
<text x="52.9" y="37.1">-15</text>
<text x="61.6" y="37.1">-15</text>
<text x="70.2" y="37.1">-15</text>
<text x="78.8" y="37.1">-15</text>
<text x="87.5" y="37.1">-15</text>
<text x="96.1" y="37.1">-15</text>
<text x="104.7" y="37.1">-15</text>
<text x="113.4" y="37.1">-15</text>
<text x="122" y="37.1">-15</text>
<text x="130.6" y="37.1">-15</text>
<text x="139.3" y="37.1">-15</text>
<text x="147.9" y="37.1">-15</text>
<text x="23.5" y="45.7">C9</text>
<text x="23.5" y="47.3">.1uF</text>
<text x="32.1" y="45.7">C10</text>
<text x="32.1" y="47.3">.1uF</text>
<text x="40.7" y="45.7">C11</text>
<text x="40.7" y="47.3">.1uF</text>
<text x="49.4" y="45.7">C12</text>
<text x="49.4" y="47.3">.1uF</text>
<text x="58" y="45.7">C13</text>
<text x="58" y="47.3">.1uF</text>
<text x="66.6" y="45.7">C14</text>
<text x="66.6" y="47.3">.1uF</text>
<text x="75.3" y="45.7">C15</text>
<text x="75.3" y="47.3">.1uF</text>
<text x="83.9" y="45.7">C16</text>
<text x="83.9" y="47.3">.1uF</text>
<text x="92.5" y="45.7">C58</text>
<text x="92.5" y="47.3">.1uF</text>
<text x="101.2" y="45.7">C59</text>
<text x="101.2" y="47.3">.1uF</text>
<text x="109.8" y="45.7">C60</text>
<text x="109.8" y="47.3">.1uF</text>
<text x="118.4" y="45.7">C61</text>
<text x="118.4" y="47.3">.1uF</text>
<text x="127.1" y="45.7">C62</text>
<text x="127.1" y="47.3">.1uF</text>
<text x="135.7" y="45.7">C63</text>
<text x="135.7" y="47.3">.1uF</text>
<text x="144.4" y="45.7">C64</text>
<text x="144.4" y="47.3">.1uF</text>
<text x="153" y="45.7">C65</text>
<text x="153" y="47.3">.1uF</text>
<text x="18.4" y="56.1">+15</text>
<text x="27" y="56.1">+15</text>
<text x="35.6" y="56.1">+15</text>
<text x="44.3" y="56.1">+15</text>
<text x="52.9" y="56.1">+15</text>
<text x="61.6" y="56.1">+15</text>
<text x="70.2" y="56.1">+15</text>
<text x="78.8" y="56.1">+15</text>
<text x="87.5" y="56.1">+15</text>
<text x="96.1" y="56.1">+15</text>
<text x="104.7" y="56.1">+15</text>
<text x="113.4" y="56.1">+15</text>
<text x="122" y="56.1">+15</text>
<text x="130.6" y="56.1">+15</text>
<text x="139.3" y="56.1">+15</text>
<text x="147.9" y="56.1">+15</text>
<text x="23.5" y="64.8">C17</text>
<text x="32.1" y="64.8">C18</text>
<text x="40.7" y="64.8">C19</text>
<text x="49.4" y="64.8">C20</text>
<text x="58" y="64.8">C21</text>
<text x="66.6" y="64.8">C22</text>
<text x="75.3" y="64.8">C23</text>
<text x="83.9" y="64.8">C24</text>
<text x="92.5" y="64.8">C66</text>
<text x="101.2" y="64.8">C67</text>
<text x="109.8" y="64.8">C68</text>
<text x="118.4" y="64.8">C69</text>
<text x="127.1" y="64.8">C70</text>
<text x="135.7" y="64.8">C71</text>
<text x="144.4" y="64.8">C72</text>
<text x="153" y="64.8">C73</text>
<text x="23.5" y="66.3">.1uF</text>
<text x="32.1" y="66.3">.1uF</text>
<text x="40.7" y="66.3">.1uF</text>
<text x="49.4" y="66.3">.1uF</text>
<text x="58" y="66.3">.1uF</text>
<text x="66.6" y="66.3">.1uF</text>
<text x="75.3" y="66.3">.1uF</text>
<text x="83.9" y="66.3">.1uF</text>
<text x="92.5" y="66.3">.1uF</text>
<text x="101.2" y="66.3">.1uF</text>
<text x="109.8" y="66.3">.1uF</text>
<text x="118.4" y="66.3">.1uF</text>
<text x="127.1" y="66.3">.1uF</text>
<text x="135.7" y="66.3">.1uF</text>
<text x="144.4" y="66.3">.1uF</text>
<text x="153" y="66.3">.1uF</text>
<text x="18.4" y="76.9">-15</text>
<text x="27" y="76.9">-15</text>
<text x="35.6" y="76.9">-15</text>
<text x="44.3" y="76.9">-15</text>
<text x="52.9" y="76.9">-15</text>
<text x="61.6" y="76.9">-15</text>
<text x="70.2" y="76.9">-15</text>
<text x="78.8" y="76.9">-15</text>
<text x="87.5" y="76.9">-15</text>
<text x="96.1" y="76.9">-15</text>
<text x="104.7" y="76.9">-15</text>
<text x="113.4" y="76.9">-15</text>
<text x="122" y="76.9">-15</text>
<text x="130.6" y="76.9">-15</text>
<text x="139.3" y="76.9">-15</text>
<text x="147.9" y="76.9">-15</text>
<text x="23.5" y="85.5">C25</text>
<text x="23.5" y="87">.1uF</text>
<text x="32.1" y="85.5">C26</text>
<text x="32.1" y="87">.1uF</text>
<text x="40.7" y="85.5">C27</text>
<text x="40.7" y="87">.1uF</text>
<text x="49.4" y="85.5">C28</text>
<text x="49.4" y="87">.1uF</text>
<text x="58" y="85.5">C29</text>
<text x="58" y="87">.1uF</text>
<text x="66.6" y="85.5">C30</text>
<text x="66.6" y="87">.1uF</text>
<text x="75.3" y="85.5">C31</text>
<text x="75.3" y="87">.1uF</text>
<text x="83.9" y="85.5">C32</text>
<text x="83.9" y="87">.1uF</text>
<text x="92.5" y="85.5">C74</text>
<text x="92.5" y="87">.1uF</text>
<text x="101.2" y="85.5">C75</text>
<text x="101.2" y="87">.1uF</text>
<text x="109.8" y="85.5">C76</text>
<text x="109.8" y="87">.1uF</text>
<text x="118.4" y="85.5">C77</text>
<text x="118.4" y="87">.1uF</text>
<text x="127.1" y="85.5">C78</text>
<text x="127.1" y="87">.1uF</text>
<text x="135.7" y="85.5">C79</text>
<text x="135.7" y="87">.1uF</text>
<text x="144.4" y="85.5">C80</text>
<text x="144.4" y="87">.1uF</text>
<text x="153" y="85.5">C81</text>
<text x="153" y="87">.1uF</text>
<text x="18.4" y="99.3">+15</text>
<text x="27" y="99.3">+15</text>
<text x="35.6" y="99.3">+15</text>
<text x="44.3" y="99.3">+15</text>
<text x="52.9" y="99.3">+15</text>
<text x="61.6" y="99.3">+15</text>
<text x="70.2" y="99.3">+15</text>
<text x="78.8" y="99.3">+15</text>
<text x="87.5" y="99.3">+15</text>
<text x="96.1" y="99.3">+15</text>
<text x="23.5" y="107.9">C82</text>
<text x="32.1" y="107.9">C83</text>
<text x="40.7" y="107.9">C84</text>
<text x="49.4" y="107.9">C85</text>
<text x="58" y="107.9">C86</text>
<text x="66.6" y="107.9">C87</text>
<text x="75.3" y="107.9">C88</text>
<text x="83.9" y="107.9">C89</text>
<text x="92.5" y="107.9">C114</text>
<text x="101.2" y="107.9">C115</text>
<text x="23.5" y="109.5">.1uF</text>
<text x="32.1" y="109.5">.1uF</text>
<text x="40.7" y="109.5">.1uF</text>
<text x="49.4" y="109.5">.1uF</text>
<text x="58" y="109.5">.1uF</text>
<text x="66.6" y="109.5">.1uF</text>
<text x="75.3" y="109.5">.1uF</text>
<text x="83.9" y="109.5">.1uF</text>
<text x="92.5" y="109.5">.1uF</text>
<text x="101.2" y="109.5">.1uF</text>
<text x="18.4" y="120.1">-15</text>
<text x="27" y="120.1">-15</text>
<text x="35.6" y="120.1">-15</text>
<text x="44.3" y="120.1">-15</text>
<text x="52.9" y="120.1">-15</text>
<text x="61.6" y="120.1">-15</text>
<text x="70.2" y="120.1">-15</text>
<text x="78.8" y="120.1">-15</text>
<text x="87.5" y="120.1">-15</text>
<text x="96.1" y="120.1">-15</text>
<text x="23.5" y="128.7">C90</text>
<text x="23.5" y="130.2">.1uF</text>
<text x="32.1" y="128.7">C91</text>
<text x="32.1" y="130.2">.1uF</text>
<text x="40.7" y="128.7">C92</text>
<text x="40.7" y="130.2">.1uF</text>
<text x="49.4" y="128.7">C93</text>
<text x="49.4" y="130.2">.1uF</text>
<text x="58" y="128.7">C94</text>
<text x="58" y="130.2">.1uF</text>
<text x="66.6" y="128.7">C95</text>
<text x="66.6" y="130.2">.1uF</text>
<text x="75.3" y="128.7">C96</text>
<text x="75.3" y="130.2">.1uF</text>
<text x="83.9" y="128.7">C97</text>
<text x="83.9" y="130.2">.1uF</text>
<text x="92.5" y="128.7">C116</text>
<text x="92.5" y="130.2">.1uF</text>
<text x="101.2" y="128.7">C117</text>
<text x="101.2" y="130.2">.1uF</text>
<text x="18.4" y="139">+15</text>
<text x="27" y="139">+15</text>
<text x="35.6" y="139">+15</text>
<text x="44.3" y="139">+15</text>
<text x="52.9" y="139">+15</text>
<text x="61.6" y="139">+15</text>
<text x="70.2" y="139">+15</text>
<text x="78.8" y="139">+15</text>
<text x="87.5" y="139">+15</text>
<text x="96.1" y="139">+15</text>
<text x="104.7" y="139">+15</text>
<text x="23.5" y="147.7">C98</text>
<text x="23.5" y="149.2">.1uF</text>
<text x="32.1" y="147.7">C99</text>
<text x="32.1" y="149.2">.1uF</text>
<text x="40.7" y="147.7">C100</text>
<text x="40.7" y="149.2">.1uF</text>
<text x="49.4" y="147.7">C101</text>
<text x="49.4" y="149.2">.1uF</text>
<text x="58" y="147.7">C102</text>
<text x="58" y="149.2">.1uF</text>
<text x="66.6" y="147.7">C103</text>
<text x="66.6" y="149.2">.1uF</text>
<text x="75.3" y="147.7">C104</text>
<text x="75.3" y="149.2">.1uF</text>
<text x="83.9" y="147.7">C105</text>
<text x="83.9" y="149.2">.1uF</text>
<text x="92.5" y="147.7">C121</text>
<text x="92.5" y="149.2">.1uF</text>
<text x="101.2" y="147.7">C122</text>
<text x="101.2" y="149.2">.1uF</text>
<text x="109.8" y="147.7">C123</text>
<text x="109.8" y="149.2">.1uF</text>
<text x="18.4" y="159.8">-15</text>
<text x="27" y="159.8">-15</text>
<text x="35.6" y="159.8">-15</text>
<text x="44.3" y="159.8">-15</text>
<text x="52.9" y="159.8">-15</text>
<text x="61.6" y="159.8">-15</text>
<text x="70.2" y="159.8">-15</text>
<text x="78.8" y="159.8">-15</text>
<text x="87.5" y="159.8">-15</text>
<text x="96.1" y="159.8">-15</text>
<text x="104.7" y="159.8">-15</text>
<text x="23.5" y="168.4">C106</text>
<text x="23.5" y="169.9">.1uF</text>
<text x="32.1" y="168.4">C107</text>
<text x="32.1" y="169.9">.1uF</text>
<text x="40.7" y="168.4">C108</text>
<text x="40.7" y="169.9">.1uF</text>
<text x="49.4" y="168.4">C109</text>
<text x="49.4" y="169.9">.1uF</text>
<text x="58" y="168.4">C110</text>
<text x="58" y="169.9">.1uF</text>
<text x="66.6" y="168.4">C111</text>
<text x="66.6" y="169.9">.1uF</text>
<text x="75.3" y="168.4">C112</text>
<text x="75.3" y="169.9">.1uF</text>
<text x="83.9" y="168.4">C113</text>
<text x="83.9" y="169.9">.1uF</text>
<text x="92.5" y="168.4">C124</text>
<text x="92.5" y="169.9">.1uF</text>
<text x="101.2" y="168.4">C125</text>
<text x="101.2" y="169.9">.1uF</text>
<text x="109.8" y="168.4">C126</text>
<text x="109.8" y="169.9">.1uF</text>
<text x="205" y="187.4">Title</text>
<text x="205" y="197.8">Date:</text>
<text x="205" y="192.5">Size</text>
<text x="211.8" y="192.5">Document Number</text>
<text x="211.8" y="194.3">&lt;Doc&gt;</text>
<text x="214" y="197.8">Monday, August 05, 2002</text>
<text x="239.5" y="197.8">Sheet</text>
<text x="248.2" y="197.8">3</text>
<text x="253.3" y="197.8">of</text>
<text x="258.5" y="197.8">11</text>
<text x="262" y="192.5">Rev</text>
<text x="263.7" y="194.3">A</text>
</g>
<g font-size="1.2">
<text x="34" y="7.6">5</text>
<text x="85.8" y="7.6">4</text>
<text x="137.6" y="7.6">3</text>
<text x="189.4" y="7.6">2</text>
<text x="241.2" y="7.6">1</text>
<text x="6.8" y="32.9">D</text>
<text x="267.5" y="32.9">D</text>
<text x="6.8" y="80.3">C</text>
<text x="267.5" y="80.3">C</text>
<text x="6.8" y="127.8">B</text>
<text x="267.5" y="127.8">B</text>
<text x="6.8" y="175.3">A</text>
<text x="267.5" y="175.3">A</text>
<text x="34" y="199.3">5</text>
<text x="85.8" y="199.3">4</text>
<text x="137.6" y="199.3">3</text>
<text x="189.4" y="199.3">2</text>
<text x="241.2" y="199.3">1</text>
</g>
</svg>
